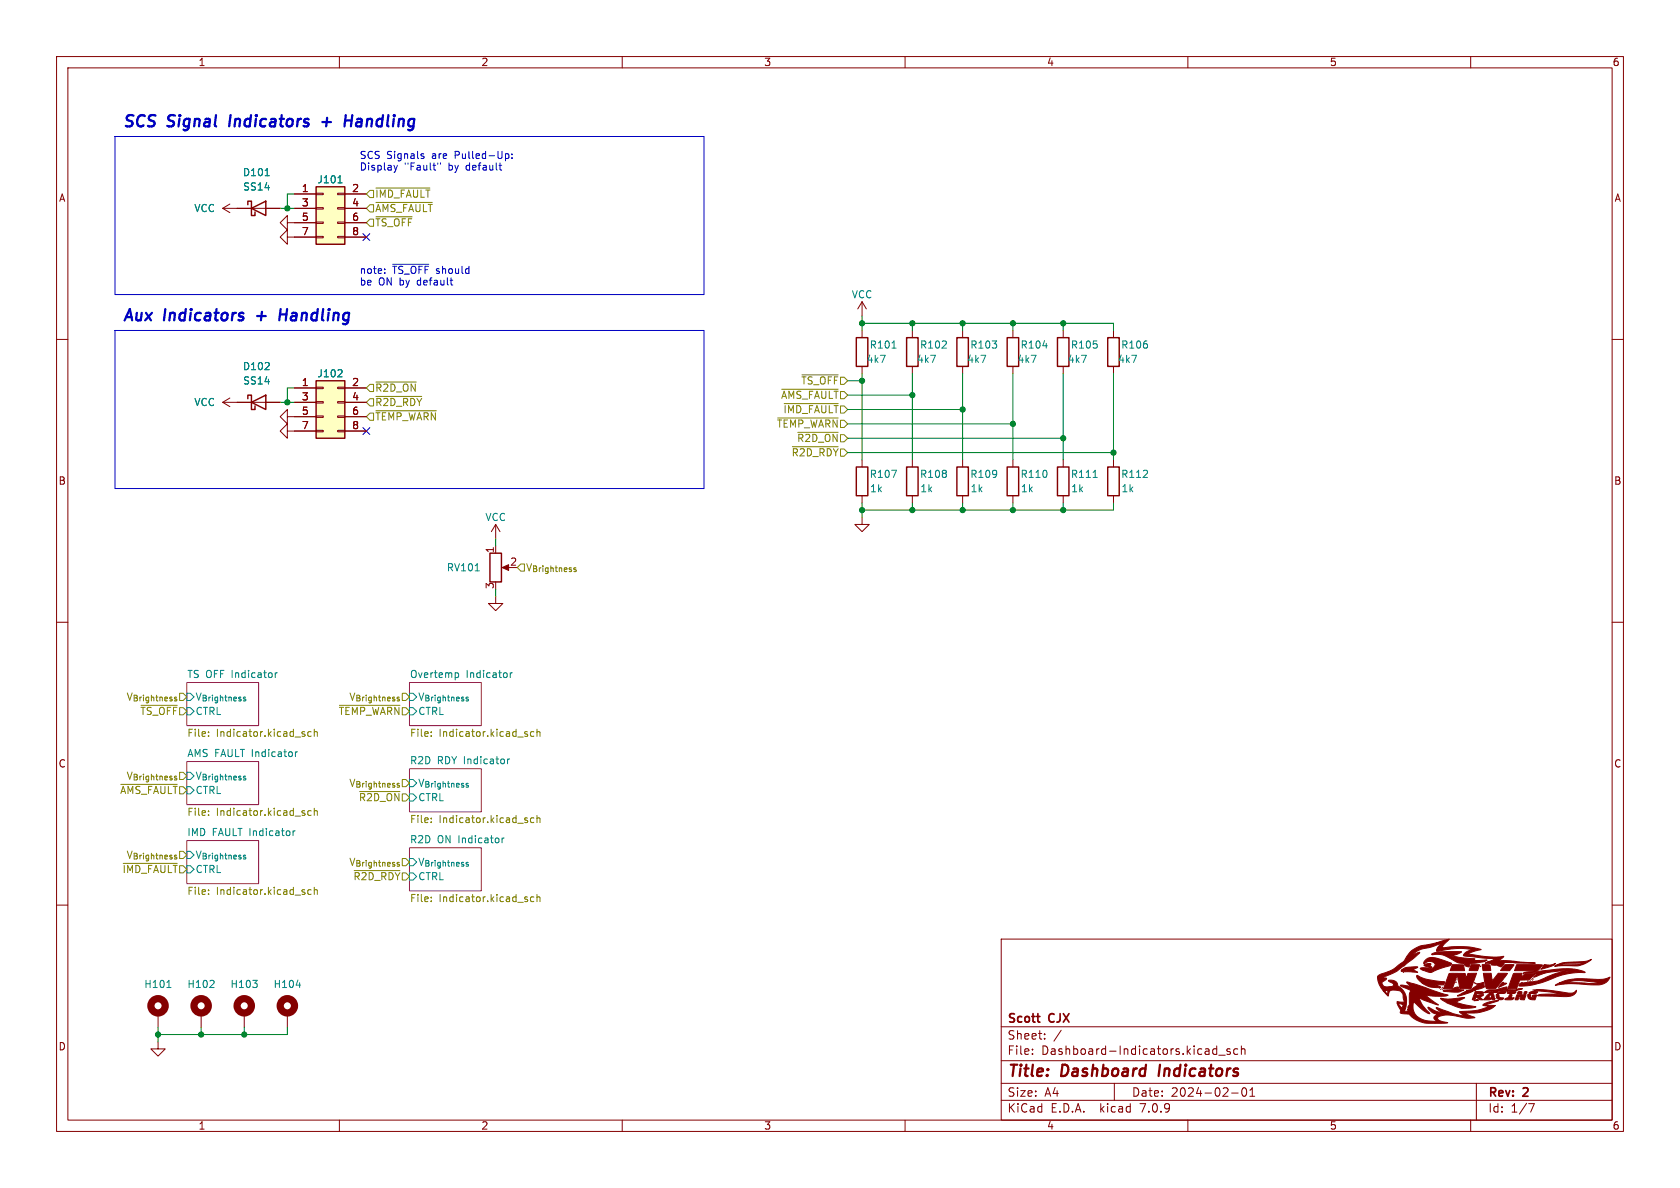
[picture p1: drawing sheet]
<svg xmlns="http://www.w3.org/2000/svg" width="297mm" height="210mm" viewBox="0 0 297 210" stroke-linecap="round" stroke-linejoin="round" font-family="sans-serif">
<g fill="#fff" stroke="#fff" stroke-width=".18">
<path d="M0 0h297v210h-297z"/>
<path d="M33 134.6h12.7v7.6h-12.7z"/>
<path d="M33 120.7h12.7v7.6h-12.7z"/>
<path d="M33 148.6h12.7v7.6h-12.7z"/>
<path d="M72.4 120.7h12.7v7.6h-12.7z"/>
<path d="M72.4 149.9h12.7v7.6h-12.7z"/>
<path d="M72.4 135.9h12.7v7.6h-12.7z"/>
</g>
<g fill="none" stroke="#840000" stroke-width=".18">
<path d="M10 10h277v190h-277zM12 12h273v186h-273zM60 10v2M110 10v2M160 10v2M210 10v2M260 10v2M39.4 36.8h10.1M39.4 36.8l1.2 .8M40.6 36.1l-1.2 .7M50.8 39.4v1.2l-1.3-1.2 1.3-1.3v1.3h5.1M52.1 36.8h3.8"/>
<path d="M52.1 34.3h3.8M55.9 39.2h1.2v.3h-1.2zM55.9 36.7h1.2v.3h-1.2zM55.9 34.2h1.2v.2h-1.2zM59.7 39.2h1.3v.3h-1.3zM59.7 36.7h1.3v.3h-1.3zM59.7 34.2h1.3v.2h-1.3zM61 36.8h3.8M61 34.3h3.8M61 39.4h3.8M10 60h2M50.8 41.9v1.3l-1.3-1.3 1.3-1.3v1.3h5.1"/>
<path d="M55.9 41.8h1.2v.2h-1.2zM59.7 41.8h1.3v.2h-1.3zM61 41.9h3.8M152.4 53.3l-.8 1.3M152.4 53.3v2.6M152.4 58.4v1.3M152.4 53.3l.8 1.3M161.3 58.4v1.3M170.2 58.4v1.3M179.1 58.4v1.3M188 58.4v1.3M196.8 58.4v1.3"/>
<path d="M285 60h2M39.4 71.1h10.1M39.4 71.1l1.2 .8M40.6 70.4l-1.2 .7M50.8 76.2v1.3l-1.3-1.3 1.3-1.3v1.3h5.1M50.8 73.7v1.2l-1.3-1.2 1.3-1.3v1.3h5.1M52.1 71.1h3.8M52.1 68.6h3.8M55.9 76.1h1.2v.2h-1.2zM55.9 73.5h1.2v.3h-1.2zM55.9 71h1.2v.2h-1.2zM55.9 68.5h1.2v.2h-1.2z"/>
<path d="M59.7 76.1h1.3v.2h-1.3zM59.7 73.5h1.3v.3h-1.3zM59.7 71h1.3v.2h-1.3zM59.7 68.5h1.3v.2h-1.3zM61 71.1h3.8M61 68.6h3.8M61 73.7h3.8M61 76.2h3.8M152.4 64.8v1.2M161.3 64.8v1.2M170.2 64.8v1.2M179.1 64.8v1.2"/>
<path d="M188 64.8v1.2M196.8 64.8v1.2M87.6 92.7v2.6M87.6 96.5v1.3M87.6 92.7l-.7 1.3M87.6 92.7l.8 1.3M152.4 91.4v1.3h1.3l-1.3 1.3-1.3-1.3h1.3M152.4 81.3v1.3M152.4 87.6v1.3M161.3 81.3v1.3M161.3 87.6v1.3M170.2 81.3v1.3"/>
<path d="M170.2 87.6v1.3M179.1 81.3v1.3M179.1 87.6v1.3M188 81.3v1.3M188 87.6v1.3M196.8 81.3v1.3M196.8 87.6v1.3M10 110h2M87.6 105.4v1.3h1.3l-1.3 1.3-1.2-1.3h1.2M89.2 100.3h1M285 110h2M10 160h2"/>
<path d="M285 160h2M27.9 179.1v2.5M35.6 179.1v2.5M43.2 179.1v2.5M50.8 179.1v2.5M177 166h108v32h-108zM27.9 184.2v1.2h1.3l-1.3 1.3-1.2-1.3h1.2M60 198v2M110 198v2M160 198v2M177 194.5h108M177 191.5h108"/>
<path d="M177 187.5h108M177 181.5h108M182.5 186.3v.1M182.5 185.5v.1M184.7 183.6v.1M184.7 182.8v.1M187.6 182.1l-1.3 2M197 191.5v3M210 198v2M214.5 186.3l.2 .1 .4-.1M215.1 184.9v1.5M215.1 185.5l-.4-.1-.2 .1"/>
<path d="M215.5 186.5h1.1M217.5 185.5l-.4-.1-.2 .2 .1 .2 .5 .2v.3h-.6M217.7 193.2h1.2M218.8 185.5l-.4-.1-.3 .3v.4l.1 .2h.6M219.5 185.5l.2-.1 .3 .1 .1 .9M219.5 184.9v1.5M219.7 192.4l.2-.1a.81 .81 0 0 1 .6 .6 .81 .81 0 0 1-.3 .8l-.2 .1a.81 .81 0 0 1-.3-1.4zM221 193.8h.8M221 192.7l.4-.4v1.5M260 198v2M261 191.5v6.5M270.2 195.1h1l-.6 1.5"/>
</g>
<path d="M205.1 188.2l-.3 2" fill="none" stroke="#840000" stroke-width=".4"/>
<path d="M33 134.6h12.7v7.6h-12.7zM33 120.7h12.7v7.6h-12.7zM72.4 120.7h12.7v7.6h-12.7zM72.4 135.9h12.7v7.6h-12.7zM33 148.6h12.7v7.6h-12.7zM72.4 149.9h12.7v7.6h-12.7z" fill="none" stroke="#840084" stroke-width=".18"/>
<g fill="none" stroke="#008484" stroke-width=".18">
<path d="M46.9 31.1h.7M59.8 32.3h.7M60.4 65.4l.1 .2-.1 .3-.7 .7h.8M157.7 61.5h.7M184.4 61.1h.7M157.6 83.1h.9l-.6 1.3M193.3 84.4h.7M48.7 118.9v.9M49 118.9l-.3 .3M80.6 118.9l.4 .1 .1 .2-.1 .5-.4 .1M84 100.9h.7M90.2 118.9v.9"/>
<path d="M90.6 118.9l-.4 .3M52.2 132.9v.8M52.6 132.9l-.4 .2M89.7 134.2v.8M90.1 134.2l-.4 .2M51.8 146.9v.8M52.2 146.9l-.4 .2M72.4 154.3h.6l.7 .6-.7 .7h-.6zM72.4 140.3h.6l.7 .7-.7 .6h-.6zM88.8 148.1v.9M89.1 148.1l-.3 .3M29.5 174.6h.7"/>
<path d="M37.1 174.6h.7M37.8 173.4v.4M44.7 173.3h.8l-.5 .5M45.4 173.9v.5M52.4 174.1h.7"/>
</g>
<g fill="none" stroke="#848400" stroke-width=".18">
<path d="M65.4 33.7h.6v1.2h-.6l-.6-.6zM65.4 36.2h.6v1.3h-.6l-.6-.7zM65.4 38.7h.6v1.3h-.6l-.6-.6zM66.5 33.2h9.5M66.5 35.8h9.9M66.5 38.3h6.4M65.4 67.9h.6v1.3h-.6l-.6-.6zM65.4 73h.6v1.3h-.6l-.6-.6zM65.4 70.5h.6v1.3h-.6l-.6-.7zM66.5 67.5h7.1M66.5 72.6h10.6M66.5 70.1h8"/>
<path d="M137.5 73.9h10.7M138.2 68.8h10M138.6 71.3h9.6M140.1 79h8.1M141 76.4h7.2M141.8 66.3h6.4M92.1 99.7h.6v1.3h-.6l-.7-.7zM21.4 138.7h9.9M24.9 124.7h6.4M36.9 129.4v.1M36.9 130.1v.1M53.9 129.8v.3"/>
<path d="M55 129.4l-.4-.1-.2 .3 .1 .5h.5M55.6 128.9v1.3M55.6 129.5l.1-.2 .3 .1 .1 .8M60 124.7h10.7M63.6 139.9h7.1M76.2 130.1v.1M76.2 129.4v.1M93.2 129.8v.3M94.4 129.4l-.4-.1-.2 .3 .1 .5h.5M94.9 129.5l.2-.2 .3 .1 .1 .8M94.9 128.9v1.3M21.8 152.6h9.5"/>
<path d="M36.9 144v.1M36.9 143.4v.1M36.9 157.3v.2M36.9 158v.1M53.9 143.8v.3M53.9 157.8v.3M55 143.4l-.4-.1-.2 .2 .1 .6h.5M55 157.3h-.4l-.2 .2 .1 .6h.5M55.6 143.4l.1-.1 .3 .1 .1 .7M55.6 142.9v1.2M55.6 156.8v1.3M55.6 157.4l.1-.1h.3l.1 .8"/>
<path d="M62.6 153.9h8.1M76.2 144.6v.2M76.2 145.3v.1M76.2 158.6v.1M76.2 159.3v.1M93.2 145.1v.3M93.2 159v.3M94.4 144.6h-.4l-.2 .2 .1 .6h.5M94.4 158.6l-.4-.1-.2 .3 .1 .5h.5M94.9 144.1v1.3M94.9 158.1v1.3M94.9 144.7l.2-.1h.3l.1 .8"/>
<path d="M94.9 158.7l.2-.2 .3 .1 .1 .8"/>
</g>
<g fill="none" stroke="#840000" stroke-width=".25">
<path d="M43.8 36.2v-.6h.6v2.5h.7v-.6M44.4 36.8l2.6-1.2v2.5zM55.9 33h5.1v10.2h-5.1zM151.4 59.7h2v5.1h-2zM160.3 59.7h2v5.1h-2zM169.2 59.7h2v5.1h-2zM178.1 59.7h2v5.1h-2zM186.9 59.7h2.1v5.1h-2.1zM195.8 59.7h2.1v5.1h-2.1zM43.8 70.5v-.6h.6v2.5h.7v-.6M44.4 71.1l2.6-1.2v2.5zM55.9 67.3h5.1v10.2h-5.1z"/>
<path d="M86.6 97.8h2v5.1h-2zM151.4 82.6h2v5h-2zM160.3 82.6h2v5h-2zM169.2 82.6h2v5h-2zM178.1 82.6h2v5h-2zM186.9 82.6h2.1v5h-2.1zM195.8 82.6h2.1v5h-2.1z"/>
</g>
<g fill="#ffffc2" stroke="#ffffc2" stroke-width=".18">
<path d="M55.9 33h5.1v10.2h-5.1z"/>
<path d="M55.9 67.3h5.1v10.2h-5.1z"/>
</g>
<g fill="none" stroke="#840000" stroke-width="1.3">
<circle cx="27.9" cy="177.8" r="1.27"/>
<circle cx="35.6" cy="177.8" r="1.27"/>
<circle cx="43.2" cy="177.8" r="1.27"/>
<circle cx="50.8" cy="177.8" r="1.27"/>
</g>
<g fill="#840000" stroke="#840000" stroke-width=".18">
<path d="M88.8 100.3l1.1-.5v1z"/>
<path d="M260.7 173.7l.1 .1z"/>
<path d="M260.8 173.8l.2 .1z"/>
<path d="M257.4 173.6v.1z"/>
<path d="M256.7 170.5l2 .1 .2 1h-2.5z"/>
<path d="M261.8 170.8l-.1 .1z"/>
<path d="M265.7 173.6l.1 .2z"/>
<path d="M269.5 175.3h.5a.31 .31 0 0 1-.2 .3 .31 .31 0 0 1-.4-.1z"/>
<path d="M263.4 175.4l.5-.1 .1 .3h-.8z"/>
<path d="M268.4 175.3a.41 .41 0 0 1 .7 .3h-.8z"/>
<path d="M260.8 175.3h.4a1.14 1.14 0 0 1 1.1 .2l-.2 .1h-1.4z"/>
<path d="M260.1 170.5l1.5 .1-.4 1-1.5-.1z"/>
<path d="M266 170.5l1.7 .1-.8 1h-1.6z"/>
<path d="M262 170.5h.7a.57 .57 0 0 1 .7 .1 .57 .57 0 0 1 .1 .7v.3h-1.3z"/>
<path d="M264.7 175.5a2.43 2.43 0 0 1 1.6-.2 .74 .74 0 0 1-1 .3z"/>
<path d="M264.5 175.8h.4a.64 .64 0 0 0 .9 .6h.1a.76 .76 0 0 1-1 .3 .76 .76 0 0 1-.4-.9z"/>
<path d="M266.6 175.4l.3-.1h1.1a.5 .5 0 0 1-.8 .3h-.7z"/>
<path d="M270.3 175.5a2.22 2.22 0 0 1 1.5-.2 .72 .72 0 0 1-.9 .3h-.6z"/>
<path d="M265.6 173.7l.8 .1-1.5 .8z"/>
<path d="M260.6 176.9h.4l.1-.2-.2 .1 .3-.1 .2 .1z"/>
<path d="M268.1 170.5h4.3l.3 .1-.1 .1a1.22 1.22 0 0 1-1.1 .9h-3.8z"/>
<path d="M251.8 170.6a1.17 1.17 0 0 1 1.2-.1l-.2 .1 .3 .5-1.1-.3z"/>
<path d="M266.1 176.6l.1-.1a.68 .68 0 0 0 .7-.7h.4l-.1 .6h.5a1.5 1.5 0 0 1-1.7 .3z"/>
<path d="M267.6 172.1h1.5l-.2 .7 .7-.7h1.9l-1.2 1.1-1.6 .1-.6 1.5h-1.5z"/>
<path d="M270.1 175.8h.4a.46 .46 0 0 0 .5 .5v-.1l-.1-.1a.53 .53 0 0 1 .7-.1l-.2 .7a.94 .94 0 0 1-1.3-.9z"/>
<path d="M273 170.6v-.1a2.83 2.83 0 0 0 2-.2v.1a4.9 4.9 0 0 1-2.6 .9l.3-.2z"/>
<path d="M268.2 175.8h.8l.2 .2a.37 .37 0 0 1 .6-.1l-.3 .8h-.7l-.1-.7-.3 .7h-.5z"/>
<path d="M262.9 175.9l.6-.1-.3 .5 .5 .1-.1-.6h.4l.2 .9h-.4l-.1-.2a.73 .73 0 0 1-.8 .2h-.6z"/>
<path d="M255.2 175.1l1.6-.2a.84 .84 0 0 1 1-.4 .65 .65 0 0 0 .9 .5h.1a5.5 5.5 0 0 1-3.4 .3z"/>
<path d="M262.2 172.1h1.4l.2 1.2 1.1-1.2h1.6l-1.4 1.8a1.44 1.44 0 0 1-1.8 .9h-.5l-.1-.3z"/>
<path d="M260.6 175.8h.5l-.1 .2 1.2-.2a.49 .49 0 0 1-.5 .4l.4 .5a1.2 1.2 0 0 1-1.1-.5 .49 .49 0 0 1-.7 .5z"/>
<path d="M247.7 171.5l.1-.1 .9 .1 .4-.2-1.2 .1a4.2 4.2 0 0 1 2.7-.4l-.7 .4 .7 .5-2.7-.1-.1-.1z"/>
<path d="M256.2 172.1h2.8l.2 .7 .3-.7 1.5-.1-1 2.8h-1.9l-.5-2.3-.9 2.3h-1.5z"/>
<path d="M250.5 172.4a13.4 13.4 0 0 0 4.9 1.2l-.2 .5h-1.2l-1.3-.3 2 .7a3.9 3.9 0 0 1-3.4-.8h1.3h-1.3l-.6-.6z"/>
<path d="M252.1 169.6a2.5 2.5 0 0 1 2.5 0l1.9 .7a.38 .38 0 0 1-.3 .5l-2.7 .9a1.68 1.68 0 0 1-1.8-.1l-.6-.4a3.1 3.1 0 0 1 2.1 .1l.3-.3a.52 .52 0 0 0 .2-.6 .52 .52 0 0 0-.6-.4 1.58 1.58 0 0 0-1.4 .4l.1-.4z"/>
<path d="M254.7 176.5a16.4 16.4 0 0 0 4.2-.2v.1l-1.5 .8 1.2 .3 2.3 .5a6.5 6.5 0 0 1-5.4-.9l-.6-.4z"/>
<path d="M274.9 170.8l.4-.2 3.9-.1 .9-.3h-.2a19.8 19.8 0 0 0-4.6 .4l1.4-.5 3.5 .1-3.5-.1 3.5-.1 1.1-.4a4.4 4.4 0 0 1-3.3 1.1z"/>
<path d="M271.2 175a34.2 34.2 0 0 1 6.5 .6l.5-.1 .5-.4a1.42 1.42 0 0 1-1.7 1.1l-5.2-.2a2.25 2.25 0 0 1 1.7-.3l2.8 .1-1.9-.4z"/>
<path d="M257.7 176l1.6-.8h.9h-.9l.3-.2a1.28 1.28 0 0 0 1.1-.5l.5-.4-.1-.2 1.2-.2 .1 .6a1 1 0 0 1-1 .6l-.9 .2a6.4 6.4 0 0 1-2.8 1z"/>
<path d="M253.1 168.6a13.4 13.4 0 0 1 5.2-.4l.1 .1-.5 .3-1.3 .4 4.2 .5-.7 .3 2.8-.1-.7 .3-1.6 .3a.66 .66 0 0 0-.9 .6h-.1a.73 .73 0 0 1-.8-.6 4.2 4.2 0 0 1-2.7-1 4.4 4.4 0 0 0-3-.5z"/>
<path d="M275 174.1l.7-.3 2.7-.1a16.2 16.2 0 0 0 4.5 0l-.7-.1a13.1 13.1 0 0 0-4.9 0l-.6 .2h-1a11 11 0 0 1 6.1-.7 4.8 4.8 0 0 0 2.8-.4 2.57 2.57 0 0 1-3 1.4 20.3 20.3 0 0 0-6.6 .1z"/>
<path d="M262.4 175.4h.6l-.4-.1a1.45 1.45 0 0 1 1.5-.3l2.3-.5v.5h.9a.92 .92 0 0 0 1-.2h.9l-2.7 .5-.1-.1a3.2 3.2 0 0 0-2.1 .2h-.1l-.1-.2 .6 .1-.6-.1a.89 .89 0 0 0-1.1 .3z"/>
<path d="M269.4 172l.7-.2 2.4-.2a21.8 21.8 0 0 1 6.6-.1l.5 .1a.48 .48 0 0 1 .6 .3 14.2 14.2 0 0 0-7.1 1.6l-.7 .3a10.6 10.6 0 0 1-3.9 .5 .68 .68 0 0 1 .6-.6l-.1 .1 1.3-.2a6.7 6.7 0 0 0 3.7-1.1l1.9-.7 1.6-.2-.5-.1a12.7 12.7 0 0 0-4.5 .8l-1.4 .4 .5-.5v-.2l-1.1-.1a1.29 1.29 0 0 0-1.2 .2z"/>
<path d="M243.6 172.5l.9-.4a8.5 8.5 0 0 0 3.9-2.5 4.9 4.9 0 0 1 4.4-2.7l1.2-.3 1.1 .1-1.1-.1 2.2-.6-1.1 1.1-.2 .4h.3a14.9 14.9 0 0 1 6.7 .3l-1.3 .4-1.1 .4 .2 .1a21 21 0 0 0 6.2 .4l-.4 .3-.9 .6a16.9 16.9 0 0 1 5 .1l1.8 .1h-3.4h-.4v-.1h.1h-.1a2.44 2.44 0 0 1-1.7 0h-.9l.9 .3a.59 .59 0 0 1-.9 .4l-.2-.1h.3l-1.3-.1-.4-.3h-.9l.5-.2h4.4h-4.4l.1-.1 5.6 .1h-.7h.1l-.3-.1h-4.7l1.6-.6h-2.3l-3.7-.5a2.03 2.03 0 0 1 2-1.1 18 18 0 0 0-6.7 .4 1.76 1.76 0 0 1 1-1.5l-2.4 .8a4.5 4.5 0 0 0-3.3 1.7l1-.7 .7-.1-.9 .9-2.2 1.7a11.7 11.7 0 0 1-3.4 1.8l.6 .2-.8 .6a.93 .93 0 0 0 1.4 .8l.5-.1 .2-.3-1-.6a1.24 1.24 0 0 1 1.8 .9 3.5 3.5 0 0 1 1.1 4.5l1-.2-.5-.1 .3-.4h-.2l.3-.5v-1.8l.2-.7-1.8-.9 .3-.1 1.5 .3-.7-.7v-.1l7.3 2.3a10.1 10.1 0 0 1-3.9 0l2.2 1.8-3.4-1.2a7.1 7.1 0 0 0 1.9 2.7 7.1 7.1 0 0 1-2.9-2.1 2.48 2.48 0 0 0 2.3 3.3l1.9 .2-.6-.6a.72 .72 0 0 1 .7-.6 2.25 2.25 0 0 1-1.8-1.4l.2 .1a4.2 4.2 0 0 0 2.6 .9 1.38 1.38 0 0 1-1.3-.9l3.1 1.1 2 .5-.9-.9a11.2 11.2 0 0 0 5.1-.9l-1.1-.2a5.2 5.2 0 0 1 2.9-.8l-2.4 .7 1.8 .1-.3 .3a8.7 8.7 0 0 1-5.1 1.1l1.7 .8-1.3 .1-1.4-.3a4.8 4.8 0 0 0-3.8 .1l-.1 .2a1.79 1.79 0 0 0 1.7 .7l.1 .1-2.2 .1a5.2 5.2 0 0 1-4.6-1.6l-1.2-.1-.4-.2a.85 .85 0 0 0-.3-1l-.2-.6h.2l.6 .8 .3-.6-.8-.3-.3 .1v-.3h1.3l-.2-.5a1.38 1.38 0 0 0-1.7-1.6 .89 .89 0 0 0-1 1.1l-.9-.9h.3l.5 .5a.37 .37 0 0 0 .1-.4 .37 .37 0 0 0-.4-.2l-.5 .1a3.2 3.2 0 0 1-.9-2.7z"/>
</g>
<path d="M40.8 20.3l-.3 2M57 21.6h1.5M57.8 20.8l-.1 1.5M61 21.3h1.2M62.3 20.3l-.3 2M45.5 55.9h1.5M49.5 55.6h1.1M49.6 54.6l-.2 2" fill="none" stroke="#0000c2" stroke-width=".4"/>
<g fill="none" stroke="#0000c2" stroke-width=".18">
<path d="M20.3 24.1h104.2v28h-104.2zM69.6 29.2l.4 .9M70 30.1l-.2 .3M70.3 29.2l-.3 .9M74.6 27.6l.3 .1 .1 .1-.2 .2h-.3M74.6 27.2h.3M77.4 28.8v.2M77.9 28.8v.2M88.2 29.2h.5M88.5 30l.2 .1M89.4 27.2h.3l.3 .2-.2 .6h-.4M90.5 27.9v.1"/>
<path d="M90.5 27.2v.2M20.3 58.4h104.2v28h-104.2zM68 48.2v.1M68 47.6v.1M69.4 46.7h6.4M79.6 49.5h.4M79.8 50.3l.2 .1"/>
</g>
<g fill="none" stroke="#008400" stroke-width=".18">
<path d="M49.5 36.8h2.6M52.1 34.3h-1.3v2.5M152.4 57.2h44.4v1.2M152.4 55.9v2.5M161.3 57.2v1.2M170.2 57.2v1.2M179.1 57.2v1.2M188 57.2v1.2M49.5 71.1h2.6M52.1 68.6h-1.3v2.5M149.9 72.4h20.3M149.9 74.9h29.2"/>
<path d="M149.9 77.5h38.1M149.9 67.3h2.5M149.9 69.9h11.4M152.4 66v15.3M161.3 66v15.3M170.2 66v15.3M179.1 66v15.3M188 66v15.3M196.8 66v15.3M87.6 95.3v1.2M149.9 80h46.9M152.4 88.9v2.5"/>
<path d="M161.3 88.9v1.3M170.2 88.9v1.3M179.1 88.9v1.3M188 88.9v1.3M196.8 88.9v1.3h-44.4M87.6 104.1v1.3M27.9 181.6v2.6M35.6 181.6v1.3M43.2 181.6v1.3M50.8 181.6v1.3h-22.9"/>
</g>
<path d="M64.2 41.3l1.2 1.2M65.4 41.3l-1.2 1.2M64.2 75.6l1.2 1.2M65.4 75.6l-1.2 1.2" fill="none" stroke="#000084" stroke-width=".18"/>
<g fill="#008400" stroke="#008400" stroke-width=".18">
<circle cx="170.2" cy="57.2" r=".46"/>
<circle cx="179.1" cy="57.2" r=".46"/>
<circle cx="152.4" cy="57.2" r=".46"/>
<circle cx="161.3" cy="57.2" r=".46"/>
<circle cx="188" cy="57.2" r=".46"/>
<circle cx="170.2" cy="72.4" r=".46"/>
<circle cx="152.4" cy="67.3" r=".46"/>
<circle cx="161.3" cy="69.9" r=".46"/>
<circle cx="161.3" cy="90.2" r=".46"/>
<circle cx="152.4" cy="90.2" r=".46"/>
<circle cx="50.8" cy="71.1" r=".46"/>
<circle cx="179.1" cy="90.2" r=".46"/>
<circle cx="170.2" cy="90.2" r=".46"/>
<circle cx="188" cy="90.2" r=".46"/>
<circle cx="179.1" cy="74.9" r=".46"/>
<circle cx="188" cy="77.5" r=".46"/>
<circle cx="196.8" cy="80" r=".46"/>
<circle cx="43.2" cy="182.9" r=".46"/>
<circle cx="27.9" cy="182.9" r=".46"/>
<circle cx="35.6" cy="182.9" r=".46"/>
<circle cx="50.8" cy="36.8" r=".46"/>
</g>
<g font-size="2.8" fill="#0000c2">
<text x="21.6" y="22.6">SCS</text>
<text x="29.7" y="22.6">Signal</text>
<text x="41.4" y="22.6">Indicators</text>
<text x="58.6" y="22.6">+</text>
<text x="63.4" y="22.6">Handling</text>
<text x="21.6" y="56.9">Aux Indicators</text>
<text x="46.2" y="56.9">+</text>
<text x="51" y="56.9">Handling</text>
</g>
<g font-size="2.8" fill="#840000">
<text x="178" y="190.9">Title:</text>
<text x="187.7" y="190.9">Dashboard</text>
<text x="205.7" y="190.9">Indicators</text>
</g>
<g font-size="2.1" fill="#840000">
<text x="178" y="184">Sheet:</text>
<text x="178" y="181.2">Scott</text>
<text x="185.5" y="181.2">CJX</text>
<text x="178" y="186.7">File:</text>
<text x="184.1" y="186.7">Dashboard-Indicators.kicad_sch</text>
<text x="178" y="196.9">KiCad</text>
<text x="178" y="194.1">Size:</text>
<text x="184.7" y="194.1">A4</text>
<text x="185.7" y="196.9">E.D.A.</text>
<text x="194.6" y="196.9">kicad</text>
<text x="200" y="194.1">Date:</text>
<text x="201.8" y="196.9">7.0.9</text>
<text x="207" y="194.1">2024-02-01</text>
<text x="263" y="194.3">Rev:</text>
<text x="263" y="196.9">Id:</text>
<text x="267.1" y="196.9">1/7</text>
<text x="269.4" y="194.3">2</text>
</g>
<g font-size="1.8" fill="#840000">
<text x="35" y="11.9">1</text>
<text x="85" y="11.9">2</text>
<text x="135" y="11.9">3</text>
<text x="185" y="11.9">4</text>
<text x="235" y="11.9">5</text>
<text x="285" y="11.9">6</text>
<text x="10.3" y="35.9">A</text>
<text x="53.3" y="34">1</text>
<text x="62.2" y="34">2</text>
<text x="285.3" y="35.9">A</text>
<text x="53.3" y="36.6">3</text>
<text x="53.3" y="39.1">5</text>
<text x="53.3" y="41.7">7</text>
<text x="62.2" y="36.6">4</text>
<text x="62.2" y="39.1">6</text>
<text x="62.2" y="41.7">8</text>
<text x="53.3" y="68.3">1</text>
<text x="53.3" y="70.9">3</text>
<text x="62.2" y="68.3">2</text>
<text x="62.2" y="70.9">4</text>
<text x="53.3" y="73.4">5</text>
<text x="53.3" y="75.9">7</text>
<text x="62.2" y="73.4">6</text>
<text x="62.2" y="75.9">8</text>
<text x="10.3" y="85.9">B</text>
<text x="285.3" y="85.9">B</text>
<text x="87.4" y="97.9" transform="rotate(-90 87.4 97.9)">1</text>
<text x="90.1" y="100.1">2</text>
<text x="87.4" y="104.2" transform="rotate(-90 87.4 104.2)">3</text>
<text x="10.3" y="135.9">C</text>
<text x="285.3" y="135.9">C</text>
<text x="10.3" y="185.9">D</text>
<text x="285.3" y="185.9">D</text>
<text x="35" y="199.9">1</text>
<text x="85" y="199.9">2</text>
<text x="135" y="199.9">3</text>
<text x="185" y="199.9">4</text>
<text x="235" y="199.9">5</text>
<text x="285" y="199.9">6</text>
</g>
<g font-size="1.8" fill="#0000c2">
<text x="63.5" y="28.2">SCS Signals</text>
<text x="76.5" y="28.2">are</text>
<text x="80.7" y="28.2">Pulled-Up:</text>
<text x="63.5" y="30.2">Display</text>
<text x="71.5" y="30.2">&quot;Fault&quot;</text>
<text x="79.4" y="30.2">by</text>
<text x="82.7" y="30.2">default</text>
<text x="63.5" y="48.5">note:</text>
<text x="63.5" y="50.6">be</text>
<text x="66.9" y="50.6">ON by</text>
<text x="69.4" y="48.5">~{TS_OFF}</text>
<text x="74" y="50.6">default</text>
<text x="77.2" y="48.5">should</text>
</g>
<g font-size="1.8" fill="#008484">
<text x="42.9" y="31.3">D101</text>
<text x="42.9" y="33.9">SS14</text>
<text x="56" y="32.6">J101</text>
<text x="34.3" y="37.7">VCC</text>
<text x="150.5" y="52.9">VCC</text>
<text x="42.9" y="65.6">D102</text>
<text x="153.1" y="64.4">4k7</text>
<text x="153.7" y="61.8">R101</text>
<text x="162" y="64.4">4k7</text>
<text x="162.5" y="61.8">R102</text>
<text x="170.9" y="64.4">4k7</text>
<text x="171.4" y="61.8">R103</text>
<text x="179.8" y="64.4">4k7</text>
<text x="180.3" y="61.8">R104</text>
<text x="188.7" y="64.4">4k7</text>
<text x="189.2" y="61.8">R105</text>
<text x="197.6" y="64.4">4k7</text>
<text x="198.1" y="61.8">R106</text>
<text x="34.3" y="72">VCC</text>
<text x="42.9" y="68.2">SS14</text>
<text x="56" y="66.9">J102</text>
<text x="153.7" y="84.7">R107</text>
<text x="153.7" y="87.2">1k</text>
<text x="162.5" y="84.7">R108</text>
<text x="162.6" y="87.2">1k</text>
<text x="171.4" y="84.7">R109</text>
<text x="171.5" y="87.2">1k</text>
<text x="180.3" y="84.7">R110</text>
<text x="180.4" y="87.2">1k</text>
<text x="189.2" y="84.7">R111</text>
<text x="189.3" y="87.2">1k</text>
<text x="198.1" y="84.7">R112</text>
<text x="198.2" y="87.2">1k</text>
<text x="85.7" y="92.3">VCC</text>
<text x="78.9" y="101.2">RV101</text>
<text x="33" y="119.9">TS OFF Indicator</text>
<text x="72.4" y="119.9">Overtemp</text>
<text x="82.4" y="119.9">Indicator</text>
<text x="33" y="133.9">AMS FAULT Indicator</text>
<text x="72.4" y="135.2">R2D</text>
<text x="77.3" y="135.2">RDY Indicator</text>
<text x="73.9" y="141.8">CTRL</text>
<text x="33" y="147.9">IMD</text>
<text x="37.5" y="147.9">FAULT Indicator</text>
<text x="72.4" y="149.1">R2D</text>
<text x="77.3" y="149.1">ON Indicator</text>
<text x="73.9" y="155.8">CTRL</text>
<text x="25.4" y="174.9">H101</text>
<text x="33" y="174.9">H102</text>
<text x="40.6" y="174.9">H103</text>
<text x="48.3" y="174.9">H104</text>
</g>
<g font-size="1.8" fill="#848400">
<text x="66.2" y="35.2">~{IMD_FAULT}</text>
<text x="66.2" y="37.7">~{AMS_FAULT}</text>
<text x="66.2" y="40.2">~{TS_OFF}</text>
<text x="66.2" y="69.4">~{R2D_ON}</text>
<text x="66.2" y="72">~{R2D_RDY}</text>
<text x="138" y="70.7">~{AMS_FAULT}</text>
<text x="141.5" y="68.2">~{TS_OFF}</text>
<text x="66.2" y="74.5">~{TEMP_WARN}</text>
<text x="137.3" y="75.8">~{TEMP_WARN}</text>
<text x="138.4" y="73.3">~{IMD_FAULT}</text>
<text x="139.9" y="80.9">~{R2D_RDY}</text>
<text x="140.8" y="78.3">~{R2D_ON}</text>
<text x="92.9" y="101.2">V_{Brightness}</text>
<text x="22.2" y="124.1">V_{Brightness} V_{Brightness}</text>
<text x="61.6" y="124.1">V_{Brightness} V_{Brightness}</text>
<text x="24.7" y="126.6">~{TS_OFF} CTRL</text>
<text x="33" y="130.6">File:</text>
<text x="38.2" y="130.6">Indicator.kicad_sch</text>
<text x="59.8" y="126.6">~{TEMP_WARN} CTRL</text>
<text x="72.4" y="130.6">File:</text>
<text x="77.6" y="130.6">Indicator.kicad_sch</text>
<text x="21.1" y="140.6">~{AMS_FAULT} CTRL</text>
<text x="22.2" y="138">V_{Brightness} V_{Brightness}</text>
<text x="61.6" y="139.3">V_{Brightness} V_{Brightness}</text>
<text x="63.3" y="141.8">~{R2D_ON}</text>
<text x="33" y="144.6">File:</text>
<text x="38.2" y="144.6">Indicator.kicad_sch</text>
<text x="72.4" y="145.8">File:</text>
<text x="77.6" y="145.8">Indicator.kicad_sch</text>
<text x="21.6" y="154.5">~{IMD_FAULT} CTRL</text>
<text x="22.2" y="152">V_{Brightness} V_{Brightness}</text>
<text x="61.6" y="153.3">V_{Brightness} V_{Brightness}</text>
<text x="62.4" y="155.8">~{R2D_RDY}</text>
<text x="33" y="158.5">File:</text>
<text x="38.2" y="158.5">Indicator.kicad_sch</text>
<text x="72.4" y="159.8">File:</text>
<text x="77.6" y="159.8">Indicator.kicad_sch</text>
</g>
</svg>
